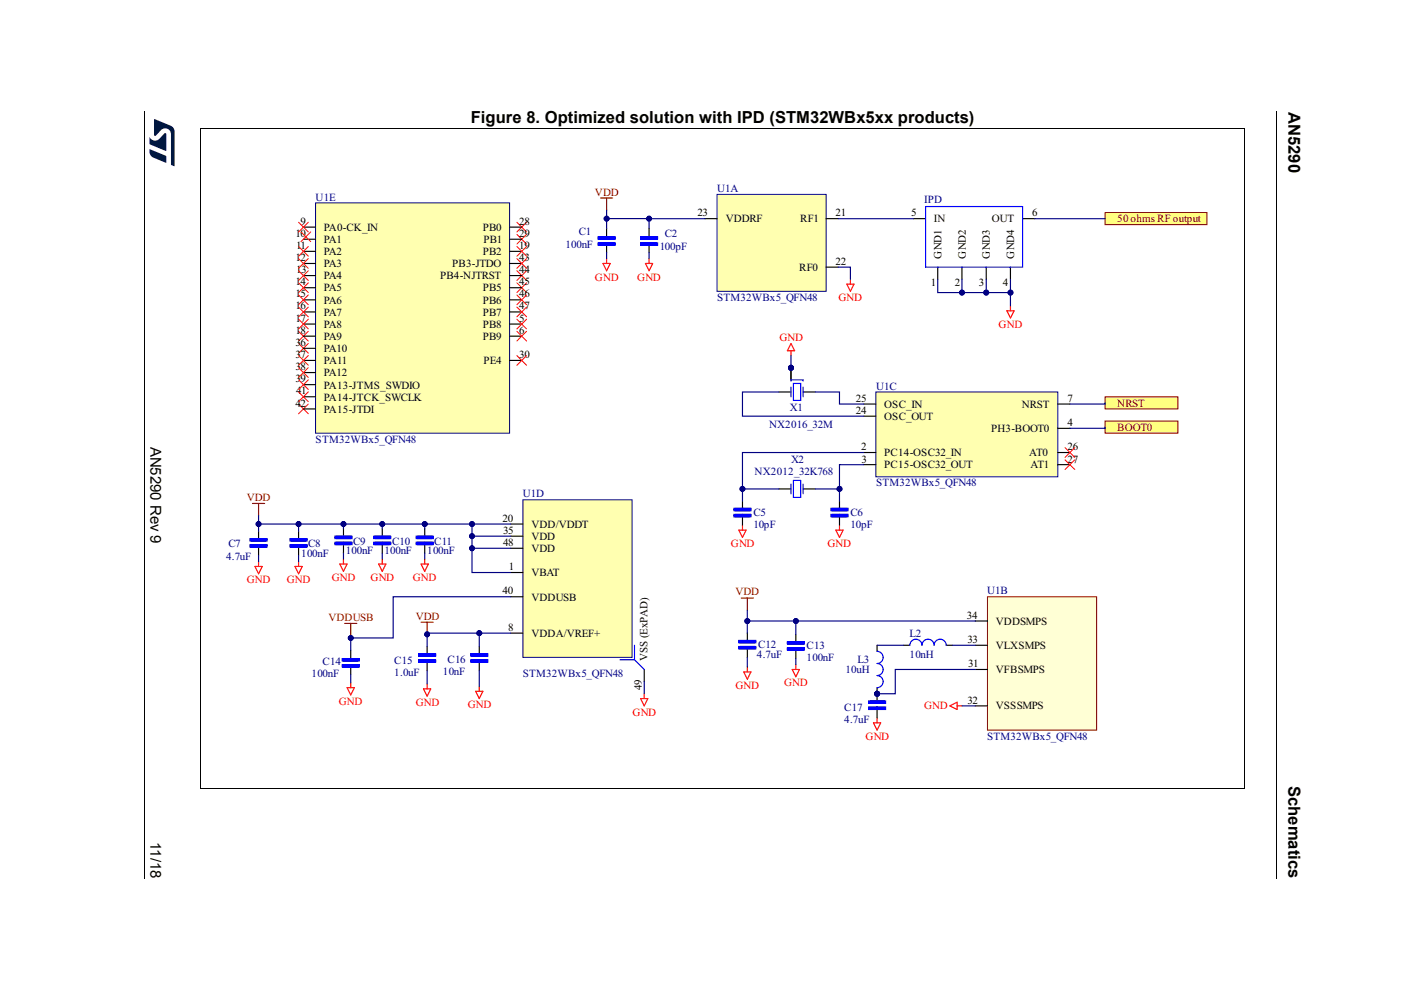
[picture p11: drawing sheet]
<svg xmlns="http://www.w3.org/2000/svg" width="297mm" height="210mm" viewBox="0 0 297 210" stroke-linecap="round" stroke-linejoin="round" font-family="sans-serif">
<path d="M30.6 23.6l.2 .1zM270.6 23.6l.2 .1z" fill="#000"/>
<path d="M30.7 23.7v162.6M270.7 23.7v162.6" fill="none" stroke="#000" stroke-width=".21"/>
<g fill="#00183f">
<path d="M32.7 25.3l3.5 1.4a1.34 1.34 0 0 1 .8 1.2l-.1 7.3-.7-.3v-6.4a1.23 1.23 0 0 0-.7-1.2 1.23 1.23 0 0 0-1.3 .2l-1.1 1.2-.4 .1z"/>
<path d="M31.7 31.7l3.4 1.3 .2 1.4-2.8-1a1.51 1.51 0 0 1-.8-1.7z"/>
<path d="M31.7 29.1a1.3 1.3 0 0 0 2.1 .3l1-1.1h.4v3.7l-3.5-1.4z"/>
</g>
<path d="M42.4 27.3h221.6v140h-221.6z" fill="#fff"/>
<path d="M152 41.2h23.1v20.6h-23.1z" fill="#ffffb0"/>
<path d="M152 41.2h23.2v20.6h-23.2z" fill="none" stroke="#000080" stroke-width=".21"/>
<path d="M149.4 46.4h2.6M175.2 56.6h2.5M175.2 46.4h2.5" fill="none" stroke="#000" stroke-width=".24"/>
<path d="M185.7 83.1h38.6v18h-38.6z" fill="#ffffb0"/>
<path d="M185.7 83.1h38.6v18h-38.6z" fill="none" stroke="#000080" stroke-width=".21"/>
<path d="M183.1 85.7h2.6M183.1 88.2h2.6M183.1 95.9h2.6M183.1 98.5h2.6M224.3 85.7h2.6M224.3 95.9h2.6M224.3 98.5h2.6M224.3 90.8h2.6" fill="none" stroke="#000" stroke-width=".24"/>
<path d="M110.9 106h23.1v33.4h-23.1z" fill="#ffffb0"/>
<path d="M110.9 106h23.1v33.4h-23.1z" fill="none" stroke="#000080" stroke-width=".21"/>
<path d="M108.3 111.1h2.6M108.3 113.7h2.6M108.3 116.2h2.6M108.3 134.2h2.6M108.3 126.5h2.6M108.3 121.4h2.6M136.6 141.9v2.6" fill="none" stroke="#000" stroke-width=".24"/>
<path d="M134.5 136.8v3.1h-3.1M134.5 139.9l2.1 2" fill="none" stroke="#00f" stroke-width=".24"/>
<path d="M157.2 126.8h2.5M158.4 126.8v2.6" fill="none" stroke="#800000" stroke-width=".24"/>
<path d="M180.3 59.2v1M179.5 60.2h1.6l-.8 1.6zM135.8 148.1h1.6l-.8 1.6zM136.6 147.1v1M157.7 142.5h1.5l-.8 1.5zM158.4 141.4v1.1M185.2 153.3h1.5l-.7 1.5zM186 152.2v1.1M201.4 149.7l1.5-.8v1.5zM202.9 149.7h1.1" fill="none" stroke="#f00" stroke-width=".24"/>
<path d="M234.3 84.1h15.4v2.6h-15.4z" fill="#ffff80"/>
<path d="M234.3 84.1h15.4v2.6h-15.4z" fill="none" stroke="#800000" stroke-width=".21"/>
<path d="M158.4 134.2v1.6M158.4 137.6v1.8" fill="none" stroke="#000" stroke-width=".24"/>
<path d="M156.7 135.8h3.5v.5h-3.5zM156.7 137.1h3.5v.5h-3.5z" fill="none" stroke="#00f" stroke-width=".24"/>
<path d="M156.9 136h3.1M156.9 137.3h3.1" fill="none" stroke="#00f" stroke-width=".73"/>
<circle cx="186" cy="147.1" r=".51" fill="#000080"/>
<circle cx="186" cy="147.1" r=".51" fill="none" stroke="#000080" stroke-width=".21"/>
<path d="M186 147.1v1.5M186 150.4v1.8" fill="none" stroke="#000" stroke-width=".24"/>
<circle cx="186" cy="147.1" r=".51" fill="#000080"/>
<circle cx="186" cy="147.1" r=".51" fill="none" stroke="#000080" stroke-width=".21"/>
<path d="M155.6 107.8h3.6v.5h-3.6zM155.6 109.1h3.6v.5h-3.6zM167.7 102.6v2.1M168.2 101.9h1.6v3.6h-1.6zM170.3 102.6v2.1M176.2 107.8h3.6v.5h-3.6zM176.2 109.1h3.6v.5h-3.6zM184.2 148.6h3.6v.5h-3.6zM184.2 149.9h3.6v.5h-3.6z" fill="none" stroke="#00f" stroke-width=".24"/>
<path d="M155.9 108h3.1M155.9 109.3h3.1M176.4 108h3.1M176.4 109.3h3.1M184.4 148.9h3.1M184.4 150.2h3.1" fill="none" stroke="#00f" stroke-width=".73"/>
<path d="M156.7 112.4h1.5l-.8 1.5zM157.4 111.4v1M177.2 112.4h1.6l-.8 1.5zM178 111.4v1" fill="none" stroke="#f00" stroke-width=".24"/>
<path d="M157.4 106.2v1.6M157.4 109.6v1.8M165.1 103.7h2.6M170.3 103.7h2.6M178 106.2v1.6M178 109.6v1.8" fill="none" stroke="#000" stroke-width=".24"/>
<circle cx="167.7" cy="78" r=".52" fill="#000080"/>
<circle cx="167.7" cy="78" r=".52" fill="none" stroke="#000080" stroke-width=".21"/>
<circle cx="167.7" cy="78" r=".52" fill="#000080"/>
<circle cx="167.7" cy="78" r=".52" fill="none" stroke="#000080" stroke-width=".21"/>
<path d="M167.7 78v2.5M165.1 83.1h2.6M170.3 83.1h2.6" fill="none" stroke="#000" stroke-width=".24"/>
<path d="M167.7 82.1v2M168.2 81.3h1.6v3.6h-1.6zM170.3 82.1v2" fill="none" stroke="#00f" stroke-width=".24"/>
<circle cx="167.7" cy="78" r=".52" fill="#000080"/>
<circle cx="167.7" cy="78" r=".52" fill="none" stroke="#000080" stroke-width=".21"/>
<path d="M167.7 78v2.5" fill="none" stroke="#000" stroke-width=".24"/>
<circle cx="167.7" cy="78" r=".52" fill="#000080"/>
<circle cx="167.7" cy="78" r=".52" fill="none" stroke="#000080" stroke-width=".21"/>
<path d="M167.7 80.8v-.3h2.6v.3" fill="none" stroke="#00f" stroke-width=".24"/>
<g fill="none" stroke="#f00" stroke-width=".21">
<path d="M109.6 57.4l2 2.1M109.6 60l2 2M109.6 49.7l2 2M109.6 47.1l2 2.1M111.6 57.4l-2 2.1M111.6 60l-2 2M111.6 49.7l-2 2M111.6 47.1l-2 2.1M63.3 72.8l2.1 2.1M63.3 70.3l2.1 2M65.4 72.8l-2.1 2.1M65.4 70.3l-2.1 2"/>
<path d="M63.3 85.7l2.1 2M65.4 85.7l-2.1 2"/>
</g>
<path d="M167.7 72.8l.8 1.6h-1.6zM167.7 74.4v1" fill="none" stroke="#f00" stroke-width=".24"/>
<path d="M73.1 132.2h2.5M74.4 132.2v2.6M89.3 131.9h2.5M90.6 131.9v2.6" fill="none" stroke="#800000" stroke-width=".24"/>
<circle cx="90.6" cy="134.5" r=".51" fill="#000080"/>
<circle cx="90.6" cy="134.5" r=".51" fill="none" stroke="#000080" stroke-width=".21"/>
<path d="M127.8 55.9h1.6l-.8 1.5zM128.6 54.8v1.1M136.8 55.9h1.6l-.8 1.5zM137.6 54.8v1.1M89.3 119.6h1.5l-.8 1.5zM90 118.6v1M73.6 145.8h1.5l-.7 1.5zM74.4 144.8v1M100.8 146.6h1.6l-.8 1.5zM101.6 145.5v1.1" fill="none" stroke="#f00" stroke-width=".24"/>
<path d="M128.6 48.4v1.8M128.6 52v1.5M137.6 48.4v1.8M137.6 52v1.5M90 112.1v1.6M90 115.5v1.8M74.4 137.8v1.8M101.6 137.1v1.5M74.4 141.4v1.6M101.6 140.4v1.8" fill="none" stroke="#000" stroke-width=".24"/>
<path d="M126.8 51.5h3.6v.5h-3.6zM126.8 50.2h3.6v.5h-3.6zM135.8 50.2h3.6v.5h-3.6zM135.8 51.5h3.6v.5h-3.6zM88.2 113.7h3.6v.5h-3.6zM88.2 115h3.6v.5h-3.6zM72.6 139.6h3.6v.5h-3.6zM99.8 139.9h3.6v.5h-3.6zM99.8 138.6h3.6v.5h-3.6zM72.6 140.9h3.6v.5h-3.6z" fill="none" stroke="#00f" stroke-width=".24"/>
<path d="M127.1 51.7h3.1M127.1 50.5h3.1M136.1 51.7h3.1M136.1 50.5h3.1M88.5 113.9h3.1M88.5 115.2h3.1M72.8 139.9h3.1M100.1 138.9h3.1M72.8 141.2h3.1M100.1 140.1h3.1" fill="none" stroke="#00f" stroke-width=".73"/>
<path d="M127.3 42h2.6M128.6 42v2.6" fill="none" stroke="#800000" stroke-width=".24"/>
<circle cx="186" cy="147.1" r=".51" fill="#000080"/>
<circle cx="186" cy="147.1" r=".51" fill="none" stroke="#000080" stroke-width=".21"/>
<path d="M186 136.8v1.3M186 145.8v1.3" fill="none" stroke="#000" stroke-width=".24"/>
<circle cx="186" cy="147.1" r=".51" fill="#000080"/>
<circle cx="186" cy="147.1" r=".51" fill="none" stroke="#000080" stroke-width=".21"/>
<path d="M166.9 136h3.6v.6h-3.6zM166.9 137.3h3.6v.5h-3.6zM186 138.1a1.29 1.29 0 0 1 1.2 1.3 1.29 1.29 0 0 1-1.2 1.3 1.28 1.28 0 0 1 1.2 1.3 1.28 1.28 0 0 1-1.2 1.2 1.29 1.29 0 0 1 1.2 1.3 1.29 1.29 0 0 1-1.2 1.3" fill="none" stroke="#00f" stroke-width=".24"/>
<path d="M168.7 134.5v1.5M168.7 137.8v1.8" fill="none" stroke="#000" stroke-width=".24"/>
<path d="M167.2 136.3h3.1M167.2 137.6h3.1" fill="none" stroke="#00f" stroke-width=".73"/>
<path d="M168 141.9h1.5l-.8 1.6zM168.7 140.9v1" fill="none" stroke="#f00" stroke-width=".24"/>
<path d="M209.3 126.5h23.2v28.3h-23.2z" fill="#ffffd5"/>
<path d="M209.4 126.5h23.1v28.3h-23.1z" fill="none" stroke="#800000" stroke-width=".21"/>
<path d="M206.8 131.7h2.6M206.8 136.8h2.6M206.8 149.7h2.6M206.8 141.9h2.6" fill="none" stroke="#000" stroke-width=".24"/>
<path d="M66.9 43h41.1v48.8h-41.1z" fill="#ffffb0"/>
<path d="M66.9 43h41.1v48.8h-41.1z" fill="none" stroke="#000080" stroke-width=".21"/>
<g fill="none" stroke="#000" stroke-width=".24">
<path d="M64.3 48.2h2.6M64.3 50.7h2.6M64.3 53.3h2.6M64.3 55.9h2.6M64.3 58.4h2.6M108 48.2h2.6M108 50.7h2.6M108 53.3h2.6M108 55.9h2.6M108 58.4h2.6M193.7 46.4h2.5M198.8 56.6v2.6"/>
<path d="M204 56.6v2.6M209.1 56.6v2.6M214.2 56.6v2.6M216.8 46.4h2.6M64.3 61h2.6M64.3 63.6h2.6M64.3 66.1h2.6M64.3 68.7h2.6M64.3 71.3h2.6M64.3 73.9h2.6M64.3 76.4h2.6M64.3 79h2.6"/>
<path d="M108 61h2.6M108 63.6h2.6M108 66.1h2.6M108 68.7h2.6M108 71.3h2.6M108 76.4h2.6M64.3 81.6h2.6M64.3 84.1h2.6M64.3 86.7h2.6"/>
</g>
<path d="M109.6 75.4l2 2.1M111.6 75.4l-2 2.1M225.8 94.9l2.1 2.1M225.8 97.5l2.1 2M227.9 94.9l-2.1 2.1M227.9 97.5l-2.1 2" fill="none" stroke="#f00" stroke-width=".21"/>
<path d="M213.5 65.9h1.5l-.8 1.5zM214.2 64.9v1" fill="none" stroke="#f00" stroke-width=".24"/>
<path d="M196.2 43.8h20.6v12.8h-20.6z" fill="none" stroke="#00f" stroke-width=".24"/>
<path d="M234.3 89.3h15.4v2.5h-15.4z" fill="#ffff80"/>
<path d="M234.3 89.3h15.4v2.5h-15.4z" fill="none" stroke="#800000" stroke-width=".21"/>
<g fill="none" stroke="#f00" stroke-width=".21">
<path d="M63.3 47.1l2.1 2.1M63.3 52.3l2.1 2M63.3 54.8l2.1 2.1M63.3 57.4l2.1 2.1M63.3 60l2.1 2M63.8 49.2l2.1 2M65.4 47.1l-2.1 2.1M65.4 52.3l-2.1 2M65.4 54.8l-2.1 2.1M65.4 57.4l-2.1 2.1M65.4 60l-2.1 2M65.9 49.2l-2.1 2"/>
<path d="M109.6 54.8l2 2.1M109.6 52.3l2 2M111.6 54.8l-2 2.1M111.6 52.3l-2 2M63.3 62.5l2.1 2.1M63.3 65.1l2.1 2.1M63.3 67.7l2.1 2M63.3 75.4l2.1 2M63.3 78l2.1 2M65.4 62.5l-2.1 2.1M65.4 65.1l-2.1 2.1M65.4 67.7l-2.1 2"/>
<path d="M65.4 75.4l-2.1 2M65.4 78l-2.1 2M109.6 70.2l2 2.1M109.6 67.7l2 2M109.6 65.1l2 2.1M109.6 62.5l2 2.1M111.6 70.2l-2 2.1M111.6 67.7l-2 2M111.6 65.1l-2 2.1M111.6 62.5l-2 2.1M63.3 80.5l2.1 2.1M63.3 83.1l2.1 2.1"/>
<path d="M65.4 80.5l-2.1 2.1M65.4 83.1l-2.1 2.1"/>
</g>
<path d="M63.3 119.1v1M72 119.6h1.6l-.8 1.5zM72.8 118.6v1M80.3 119.6h1.5l-.8 1.5zM81 118.6v1M62.5 120.1h1.6l-.8 1.5z" fill="none" stroke="#f00" stroke-width=".24"/>
<path d="M63.3 112.7v1.5M63.3 116v1.8M72.8 112.1v1.6M72.8 115.5v1.8M81 112.1v1.6M81 115.5v1.8M191.6 136.8h1.3M200.6 136.8h1.3" fill="none" stroke="#000" stroke-width=".24"/>
<path d="M61.5 114.2h3.6v.5h-3.6zM61.5 115.5h3.6v.5h-3.6zM71 113.7h3.6v.5h-3.6zM71 115h3.6v.5h-3.6zM79.2 113.7h3.6v.5h-3.6zM79.2 115h3.6v.5h-3.6zM192.9 136.8a1.29 1.29 0 0 1 1.3-1.3 1.29 1.29 0 0 1 1.3 1.3 1.29 1.29 0 0 1 1.3-1.3 1.29 1.29 0 0 1 1.3 1.3 1.28 1.28 0 0 1 1.2-1.3 1.28 1.28 0 0 1 1.3 1.3" fill="none" stroke="#00f" stroke-width=".24"/>
<path d="M61.8 115.7h3M61.8 114.4h3M71.3 113.9h3.1M71.3 115.2h3.1M79.5 113.9h3.1M79.5 115.2h3.1" fill="none" stroke="#00f" stroke-width=".73"/>
<path d="M53.5 106.7h2.6M54.8 106.7v2.6" fill="none" stroke="#800000" stroke-width=".24"/>
<path d="M234.3 45.1h21.6v2.5h-21.6z" fill="#ffff80"/>
<path d="M234.3 45.1h21.6v2.5h-21.6z" fill="none" stroke="#800000" stroke-width=".21"/>
<path d="M54.8 112.7v1.5M54.8 116v1.8M90.6 137.1v1.5M90.6 140.4v1.8" fill="none" stroke="#000" stroke-width=".24"/>
<path d="M53 114.2h3.6v.5h-3.6zM53 115.5h3.6v.5h-3.6zM88.8 139.9h3.6v.5h-3.6zM88.8 138.6h3.6v.5h-3.6z" fill="none" stroke="#00f" stroke-width=".24"/>
<path d="M53.3 114.4h3.1M53.3 115.7h3.1M89 138.9h3.1M89 140.1h3.1" fill="none" stroke="#00f" stroke-width=".73"/>
<path d="M54.8 119.1v1M54 120.1h1.6l-.8 1.5zM89.8 146.1h1.5l-.7 1.5zM90.6 145v1.1" fill="none" stroke="#f00" stroke-width=".24"/>
<path d="M177.7 56.6h2.6v2.6M172.9 103.7h5.1M136.6 144.5v2.6M204 149.7h2.8" fill="none" stroke="#000080" stroke-width=".24"/>
<circle cx="178" cy="103.7" r=".52" fill="#000080"/>
<circle cx="178" cy="103.7" r=".52" fill="none" stroke="#000080" stroke-width=".21"/>
<path d="M183.1 95.9h-25.7v7.8h7.7" fill="none" stroke="#000080" stroke-width=".24"/>
<circle cx="157.4" cy="103.7" r=".51" fill="#000080"/>
<circle cx="157.4" cy="103.7" r=".51" fill="none" stroke="#000080" stroke-width=".21"/>
<path d="M157.4 103.7v2.5" fill="none" stroke="#000080" stroke-width=".24"/>
<circle cx="157.4" cy="103.7" r=".51" fill="#000080"/>
<circle cx="157.4" cy="103.7" r=".51" fill="none" stroke="#000080" stroke-width=".21"/>
<path d="M206.8 141.9h-17v5.2h-3.8" fill="none" stroke="#000080" stroke-width=".24"/>
<circle cx="186" cy="147.1" r=".51" fill="#000080"/>
<circle cx="186" cy="147.1" r=".51" fill="none" stroke="#000080" stroke-width=".21"/>
<path d="M167.7 75.4v2.6" fill="none" stroke="#000080" stroke-width=".24"/>
<circle cx="167.7" cy="78" r=".52" fill="#000080"/>
<circle cx="167.7" cy="78" r=".52" fill="none" stroke="#000080" stroke-width=".21"/>
<path d="M165.1 83.1h-7.7v5.1h25.7M183.1 98.5h-5.1v7.7" fill="none" stroke="#000080" stroke-width=".24"/>
<circle cx="178" cy="103.7" r=".52" fill="#000080"/>
<circle cx="178" cy="103.7" r=".52" fill="none" stroke="#000080" stroke-width=".21"/>
<path d="M172.9 83.1h5.1v2.6h5.1M90 111.1v1M74.4 143v1.8M101.6 142.2v3.3" fill="none" stroke="#000080" stroke-width=".24"/>
<circle cx="90" cy="111.1" r=".52" fill="#000080"/>
<circle cx="90" cy="111.1" r=".52" fill="none" stroke="#000080" stroke-width=".21"/>
<path d="M90 117.3v1.3M101.6 134.2h6.7" fill="none" stroke="#000080" stroke-width=".24"/>
<circle cx="101.6" cy="134.2" r=".52" fill="#000080"/>
<circle cx="101.6" cy="134.2" r=".52" fill="none" stroke="#000080" stroke-width=".21"/>
<path d="M128.6 53.5v1.3M137.6 53.5v1.3M149.4 46.4h-11.8v2" fill="none" stroke="#000080" stroke-width=".24"/>
<circle cx="137.6" cy="46.4" r=".51" fill="#000080"/>
<circle cx="137.6" cy="46.4" r=".51" fill="none" stroke="#000080" stroke-width=".21"/>
<path d="M128.6 46.4h9" fill="none" stroke="#000080" stroke-width=".24"/>
<circle cx="137.6" cy="46.4" r=".51" fill="#000080"/>
<circle cx="137.6" cy="46.4" r=".51" fill="none" stroke="#000080" stroke-width=".21"/>
<circle cx="128.6" cy="46.4" r=".52" fill="#000080"/>
<circle cx="128.6" cy="46.4" r=".52" fill="none" stroke="#000080" stroke-width=".21"/>
<path d="M128.6 44.6v3.8M168.7 139.6v1.3" fill="none" stroke="#000080" stroke-width=".24"/>
<circle cx="128.6" cy="46.4" r=".52" fill="#000080"/>
<circle cx="128.6" cy="46.4" r=".52" fill="none" stroke="#000080" stroke-width=".21"/>
<path d="M198.8 59.2v2.8h5.2v-2.8" fill="none" stroke="#000080" stroke-width=".24"/>
<circle cx="204" cy="62" r=".52" fill="#000080"/>
<circle cx="204" cy="62" r=".52" fill="none" stroke="#000080" stroke-width=".21"/>
<path d="M209.1 59.2v2.8h-5.1" fill="none" stroke="#000080" stroke-width=".24"/>
<circle cx="209.1" cy="62" r=".52" fill="#000080"/>
<circle cx="209.1" cy="62" r=".52" fill="none" stroke="#000080" stroke-width=".21"/>
<circle cx="204" cy="62" r=".52" fill="#000080"/>
<circle cx="204" cy="62" r=".52" fill="none" stroke="#000080" stroke-width=".21"/>
<path d="M214.2 59.2v2.8h-5.1" fill="none" stroke="#000080" stroke-width=".24"/>
<circle cx="209.1" cy="62" r=".52" fill="#000080"/>
<circle cx="209.1" cy="62" r=".52" fill="none" stroke="#000080" stroke-width=".21"/>
<circle cx="214.2" cy="62" r=".52" fill="#000080"/>
<circle cx="214.2" cy="62" r=".52" fill="none" stroke="#000080" stroke-width=".21"/>
<path d="M214.2 62v2.9" fill="none" stroke="#000080" stroke-width=".24"/>
<circle cx="214.2" cy="62" r=".52" fill="#000080"/>
<circle cx="214.2" cy="62" r=".52" fill="none" stroke="#000080" stroke-width=".21"/>
<path d="M177.7 46.4h16M234.3 85.4v.3h-7.4M234.3 90.6v.2h-7.4M158.4 129.4v4.8" fill="none" stroke="#000080" stroke-width=".24"/>
<circle cx="158.4" cy="131.7" r=".52" fill="#000080"/>
<circle cx="158.4" cy="131.7" r=".52" fill="none" stroke="#000080" stroke-width=".21"/>
<path d="M158.4 131.7h48.4" fill="none" stroke="#000080" stroke-width=".24"/>
<circle cx="158.4" cy="131.7" r=".52" fill="#000080"/>
<circle cx="158.4" cy="131.7" r=".52" fill="none" stroke="#000080" stroke-width=".21"/>
<circle cx="168.7" cy="131.7" r=".51" fill="#000080"/>
<circle cx="168.7" cy="131.7" r=".51" fill="none" stroke="#000080" stroke-width=".21"/>
<path d="M168.7 131.7v2.8" fill="none" stroke="#000080" stroke-width=".24"/>
<circle cx="168.7" cy="131.7" r=".51" fill="#000080"/>
<circle cx="168.7" cy="131.7" r=".51" fill="none" stroke="#000080" stroke-width=".21"/>
<path d="M100.1 116.2v5.2h8.2M158.4 139.4v2" fill="none" stroke="#000080" stroke-width=".24"/>
<circle cx="100.1" cy="116.3" r=".51" fill="#000080"/>
<circle cx="100.1" cy="116.2" r=".51" fill="none" stroke="#000080" stroke-width=".21"/>
<path d="M108.3 113.7h-8.2v2.5h8.2" fill="none" stroke="#000080" stroke-width=".24"/>
<circle cx="100.1" cy="116.3" r=".51" fill="#000080"/>
<circle cx="100.1" cy="116.2" r=".51" fill="none" stroke="#000080" stroke-width=".21"/>
<circle cx="100.1" cy="113.7" r=".52" fill="#000080"/>
<circle cx="100.1" cy="113.7" r=".52" fill="none" stroke="#000080" stroke-width=".21"/>
<path d="M108.3 111.1h-8.2v2.6" fill="none" stroke="#000080" stroke-width=".24"/>
<circle cx="100.1" cy="113.7" r=".52" fill="#000080"/>
<circle cx="100.1" cy="113.7" r=".52" fill="none" stroke="#000080" stroke-width=".21"/>
<circle cx="100.1" cy="111.1" r=".51" fill="#000080"/>
<circle cx="100.1" cy="111.1" r=".51" fill="none" stroke="#000080" stroke-width=".21"/>
<path d="M81 111.1v1" fill="none" stroke="#000080" stroke-width=".24"/>
<circle cx="81" cy="111.1" r=".51" fill="#000080"/>
<circle cx="81" cy="111.1" r=".51" fill="none" stroke="#000080" stroke-width=".21"/>
<path d="M72.8 111.1v1M81 117.3v1.3" fill="none" stroke="#000080" stroke-width=".24"/>
<circle cx="72.8" cy="111.1" r=".52" fill="#000080"/>
<circle cx="72.8" cy="111.1" r=".52" fill="none" stroke="#000080" stroke-width=".21"/>
<path d="M63.3 117.8v1.3M72.8 117.3v1.3M100.1 111.1h-36.8v1.5" fill="none" stroke="#000080" stroke-width=".24"/>
<circle cx="100.1" cy="111.1" r=".51" fill="#000080"/>
<circle cx="100.1" cy="111.1" r=".51" fill="none" stroke="#000080" stroke-width=".21"/>
<circle cx="90" cy="111.1" r=".52" fill="#000080"/>
<circle cx="90" cy="111.1" r=".52" fill="none" stroke="#000080" stroke-width=".21"/>
<circle cx="81" cy="111.1" r=".51" fill="#000080"/>
<circle cx="81" cy="111.1" r=".51" fill="none" stroke="#000080" stroke-width=".21"/>
<circle cx="72.8" cy="111.1" r=".52" fill="#000080"/>
<circle cx="72.8" cy="111.1" r=".52" fill="none" stroke="#000080" stroke-width=".21"/>
<circle cx="63.3" cy="111.1" r=".51" fill="#000080"/>
<circle cx="63.3" cy="111.1" r=".51" fill="none" stroke="#000080" stroke-width=".21"/>
<path d="M54.8 109.3v1.8h8.5" fill="none" stroke="#000080" stroke-width=".24"/>
<circle cx="54.8" cy="111.1" r=".51" fill="#000080"/>
<circle cx="54.8" cy="111.1" r=".51" fill="none" stroke="#000080" stroke-width=".21"/>
<circle cx="63.3" cy="111.1" r=".51" fill="#000080"/>
<circle cx="63.3" cy="111.1" r=".51" fill="none" stroke="#000080" stroke-width=".21"/>
<path d="M219.4 46.4h14.9M90.6 137.1v-2.9h11v2.9M186 136.8h5.6M201.9 136.8h4.9M90.6 142.2v2.8" fill="none" stroke="#000080" stroke-width=".24"/>
<circle cx="90.6" cy="134.5" r=".51" fill="#000080"/>
<circle cx="90.6" cy="134.5" r=".51" fill="none" stroke="#000080" stroke-width=".21"/>
<circle cx="101.6" cy="134.2" r=".52" fill="#000080"/>
<circle cx="101.6" cy="134.2" r=".52" fill="none" stroke="#000080" stroke-width=".21"/>
<path d="M74.4 135.3v2.5" fill="none" stroke="#000080" stroke-width=".24"/>
<circle cx="74.4" cy="135.3" r=".51" fill="#000080"/>
<circle cx="74.4" cy="135.3" r=".51" fill="none" stroke="#000080" stroke-width=".21"/>
<path d="M108.3 126.5h-24.9v8.8h-9v-.5" fill="none" stroke="#000080" stroke-width=".24"/>
<circle cx="74.4" cy="135.3" r=".51" fill="#000080"/>
<circle cx="74.4" cy="135.3" r=".51" fill="none" stroke="#000080" stroke-width=".21"/>
<path d="M54.8 111.1v1.6M54.8 117.8v1.3" fill="none" stroke="#000080" stroke-width=".24"/>
<circle cx="54.8" cy="111.1" r=".51" fill="#000080"/>
<circle cx="54.8" cy="111.1" r=".51" fill="none" stroke="#000080" stroke-width=".21"/>
<path d="M42.5 27.3v139.9M42.5 27.3h221.5M263.9 27.3v140M42.5 167.2h221.4" fill="none" stroke="#000" stroke-width=".21"/>
<g font-size="3.5">
<text x="273.2" y="23.7" transform="rotate(90 273.2 23.7)">AN5290</text>
<text x="99.8" y="26.1">Figure 8. Optimized solution with IPD (STM32WBx5xx products)</text>
<text x="273.2" y="166.6" transform="rotate(90 273.2 166.6)">Schematics</text>
</g>
<g font-size="3.2">
<text x="31.9" y="94.7" transform="rotate(90 31.9 94.7)">AN5290 Rev 9</text>
<text x="31.9" y="178.5" transform="rotate(90 31.9 178.5)">11/18</text>
</g>
<g font-size="2.3" fill="#800000">
<text x="126.1" y="41.5">VDD</text>
<text x="236.9" y="47.1">50 ohms RF output</text>
<text x="236.9" y="86.2">NRST</text>
<text x="236.9" y="91.3">BOOT0</text>
<text x="52.3" y="106.3">VDD</text>
<text x="69.6" y="131.7">VDDUSB</text>
<text x="88.1" y="131.4">VDD</text>
<text x="155.9" y="126.3">VDD</text>
</g>
<g font-size="2.3" fill="#000080">
<text x="152" y="40.7">U1A</text>
<text x="66.9" y="42.6">U1E</text>
<text x="195.9" y="43.1">IPD</text>
<text x="119.9" y="52.5">100nF</text>
<text x="122.7" y="49.9">C1</text>
<text x="139.9" y="53.1">100pF</text>
<text x="141" y="50.2">C2</text>
<text x="152" y="63.9">STM32WBx5_QFN48</text>
<text x="185.7" y="82.6">U1C</text>
<text x="167.5" y="87.2">X1</text>
<text x="66.9" y="93.9">STM32WBx5_QFN48</text>
<text x="163.1" y="90.8">NX2016_32M</text>
<text x="160" y="100.6">NX2012_32K768</text>
<text x="167.7" y="98.1">X2</text>
<text x="110.8" y="105.4">U1D</text>
<text x="185.7" y="103.1">STM32WBx5_QFN48</text>
<text x="159.7" y="109.3">C5</text>
<text x="159.7" y="111.9">10pF</text>
<text x="180.3" y="109.3">C6</text>
<text x="180.3" y="111.9">10pF</text>
<text x="47.9" y="118.8">4.7uF</text>
<text x="48.4" y="116">C7</text>
<text x="63.9" y="118.1">100nF</text>
<text x="65.3" y="116">C8</text>
<text x="73.3" y="117.6">100nF</text>
<text x="74.9" y="115.5">C9</text>
<text x="81.5" y="117.6">100nF</text>
<text x="83.1" y="115.5">C10</text>
<text x="90.6" y="117.6">100nF</text>
<text x="92.1" y="115.5">C11</text>
<text x="209.3" y="126">U1B</text>
<text x="160.7" y="137.3">C12</text>
<text x="171" y="137.5">C13</text>
<text x="192.9" y="135.1">L2</text>
<text x="66.1" y="143.5">100nF</text>
<text x="68.4" y="141">C14</text>
<text x="83.6" y="140.7">C15</text>
<text x="83.6" y="143.3">1.0uF</text>
<text x="93.9" y="143">10nF</text>
<text x="94.9" y="140.5">C16</text>
<text x="110.8" y="143.5">STM32WBx5_QFN48</text>
<text x="160.5" y="139.6">4.7uF</text>
<text x="171" y="140.1">100nF</text>
<text x="179.2" y="142.7">10uH</text>
<text x="181.8" y="140.5">L3</text>
<text x="192.9" y="139.6">10nH</text>
<text x="179" y="150.6">C17</text>
<text x="179" y="153.2">4.7uF</text>
<text x="209.3" y="156.9">STM32WBx5_QFN48</text>
</g>
<g font-size="2.3">
<text x="63.7" y="47.7">9</text>
<text x="110.1" y="47.7">28</text>
<text x="147.9" y="45.9">23</text>
<text x="153.9" y="47.1">VDDRF</text>
<text x="169.7" y="47.1">RF1</text>
<text x="177.2" y="45.9">21</text>
<text x="193.2" y="45.9">5</text>
<text x="198" y="47.1">IN</text>
<text x="210.3" y="47.1">OUT</text>
<text x="218.8" y="45.9">6</text>
<text x="62.6" y="50.2">10</text>
<text x="62.8" y="52.7">11</text>
<text x="68.6" y="48.9">PA0-CK_IN</text>
<text x="68.6" y="51.5">PA1</text>
<text x="102.4" y="48.9">PB0</text>
<text x="102.5" y="51.5">PB1</text>
<text x="110.1" y="52.7">19</text>
<text x="110.1" y="50.2">29</text>
<text x="62.6" y="55.3">12</text>
<text x="62.8" y="57.9">13</text>
<text x="68.6" y="54.1">PA2</text>
<text x="68.6" y="56.7">PA3</text>
<text x="68.6" y="59.2">PA4</text>
<text x="93.3" y="59.2">PB4-NJTRST</text>
<text x="95.9" y="56.7">PB3-JTDO</text>
<text x="102.4" y="54.1">PB2</text>
<text x="110.1" y="57.9">44</text>
<text x="110.1" y="55.3">43</text>
<text x="169.4" y="57.4">RF0</text>
<text x="177.2" y="56.2">22</text>
<text x="199.6" y="54.8" transform="rotate(-90 199.6 54.8)">GND1</text>
<text x="204.7" y="54.8" transform="rotate(-90 204.7 54.8)">GND2</text>
<text x="209.9" y="54.8" transform="rotate(-90 209.9 54.8)">GND3</text>
<text x="215" y="54.8" transform="rotate(-90 215 54.8)">GND4</text>
<text x="62.6" y="60.5">14</text>
<text x="62.6" y="63">15</text>
<text x="62.6" y="65.6">16</text>
<text x="68.6" y="61.8">PA5</text>
<text x="68.6" y="64.4">PA6</text>
<text x="102.4" y="61.8">PB5</text>
<text x="102.4" y="64.4">PB6</text>
<text x="110.1" y="60.5">45</text>
<text x="110.1" y="63">46</text>
<text x="110.1" y="65.6">47</text>
<text x="197.4" y="60.7">1</text>
<text x="202.4" y="60.7">2</text>
<text x="207.6" y="60.7">3</text>
<text x="212.6" y="60.7">4</text>
<text x="62.6" y="68.2">17</text>
<text x="62.6" y="70.7">18</text>
<text x="68.6" y="67">PA7</text>
<text x="68.6" y="69.5">PA8</text>
<text x="102.4" y="69.5">PB8</text>
<text x="102.4" y="67">PB7</text>
<text x="110.1" y="68.2">5</text>
<text x="110.1" y="70.7">6</text>
<text x="62.6" y="73.3">36</text>
<text x="62.6" y="75.9">37</text>
<text x="68.6" y="72.1">PA9</text>
<text x="68.6" y="74.7">PA10</text>
<text x="68.6" y="77.2">PA11</text>
<text x="102.4" y="72.1">PB9</text>
<text x="102.5" y="77.2">PE4</text>
<text x="110.1" y="75.9">30</text>
<text x="62.6" y="78.5">38</text>
<text x="62.6" y="81">39</text>
<text x="62.8" y="83.6">41</text>
<text x="68.6" y="79.8">PA12</text>
<text x="68.6" y="82.4">PA13-JTMS_SWDIO</text>
<text x="62.6" y="86.2">42</text>
<text x="68.6" y="85">PA14-JTCK_SWCLK</text>
<text x="68.6" y="87.5">PA15-JTDI</text>
<text x="181.4" y="85.2">25</text>
<text x="181.4" y="87.8">24</text>
<text x="187.5" y="86.4">OSC_IN</text>
<text x="187.5" y="89">OSC_OUT</text>
<text x="216.6" y="86.4">NRST</text>
<text x="226.3" y="85.2">7</text>
<text x="182.6" y="95.5">2</text>
<text x="210.1" y="91.6">PH3-BOOT0</text>
<text x="226.3" y="90.4">4</text>
<text x="226.3" y="95.5">26</text>
<text x="182.7" y="98.1">3</text>
<text x="187.5" y="96.7">PC14-OSC32_IN</text>
<text x="187.5" y="99.3">PC15-OSC32_OUT</text>
<text x="218.2" y="96.7">AT0</text>
<text x="218.5" y="99.3">AT1</text>
<text x="226.3" y="98.1">27</text>
<text x="106.5" y="110.6">20</text>
<text x="106.7" y="113.1">35</text>
<text x="112.7" y="111.9">VDD/VDDT</text>
<text x="106.7" y="115.7">48</text>
<text x="112.7" y="114.5">VDD</text>
<text x="112.7" y="117.1">VDD</text>
<text x="107.9" y="120.9">1</text>
<text x="112.7" y="122.2">VBAT</text>
<text x="106.5" y="126">40</text>
<text x="112.7" y="127.4">VDDUSB</text>
<text x="205" y="131.2">34</text>
<text x="107.8" y="133.7">8</text>
<text x="112.7" y="135.1">VDDA/VREF+</text>
<text x="205.1" y="136.3">33</text>
<text x="211.1" y="132.5">VDDSMPS</text>
<text x="211.1" y="137.5">VLXSMPS</text>
<text x="137.3" y="140.1" transform="rotate(-90 137.3 140.1)">VSS (ExPAD)</text>
<text x="205.2" y="141.5">31</text>
<text x="211.1" y="142.7">VFBSMPS</text>
<text x="136.1" y="146.2" transform="rotate(-90 136.1 146.2)">49</text>
<text x="205.1" y="149.2">32</text>
<text x="211.1" y="150.4">VSSSMPS</text>
</g>
<g font-size="2.3" fill="#f00">
<text x="126.1" y="59.5">GND</text>
<text x="135.1" y="59.5">GND</text>
<text x="177.8" y="63.9">GND</text>
<text x="211.7" y="69.5">GND</text>
<text x="165.3" y="72.3">GND</text>
<text x="155" y="116">GND</text>
<text x="175.4" y="116">GND</text>
<text x="52.3" y="123.7">GND</text>
<text x="60.8" y="123.7">GND</text>
<text x="70.4" y="123.2">GND</text>
<text x="78.6" y="123.2">GND</text>
<text x="87.5" y="123.2">GND</text>
<text x="71.8" y="149.4">GND</text>
<text x="88.1" y="149.7">GND</text>
<text x="155.9" y="146.1">GND</text>
<text x="166.2" y="145.5">GND</text>
<text x="99.2" y="150.2">GND</text>
<text x="134.1" y="151.7">GND</text>
<text x="195.9" y="150.4">GND</text>
<text x="183.5" y="156.9">GND</text>
</g>
</svg>
